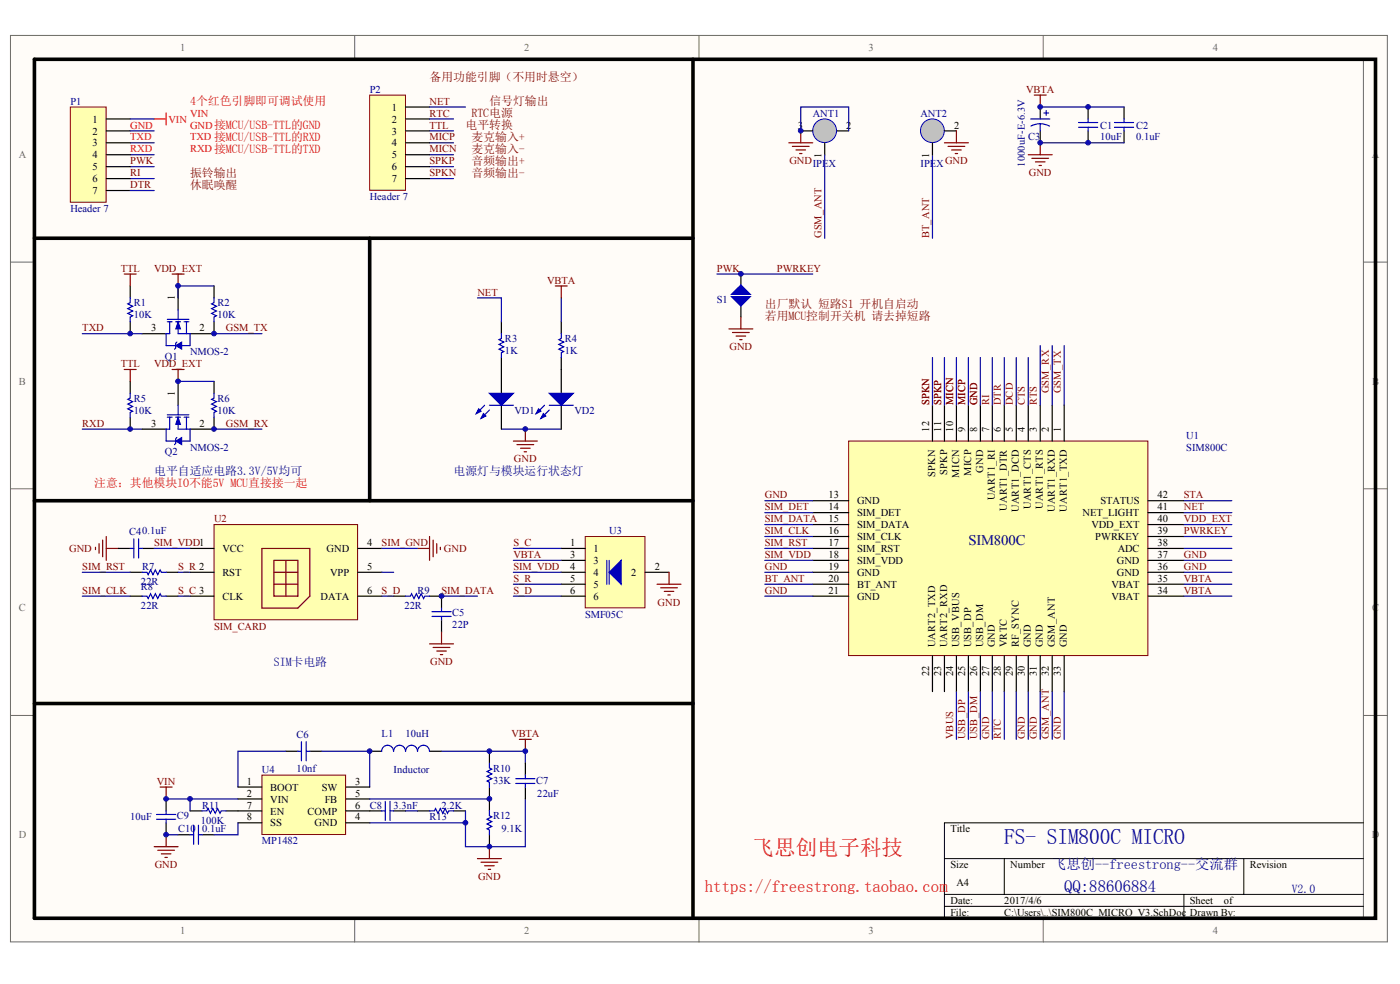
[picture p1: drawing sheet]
<svg xmlns="http://www.w3.org/2000/svg" width="288mm" height="202mm" viewBox="0 0 288 202" stroke-linecap="round" stroke-linejoin="round" font-family="sans-serif">
<g fill="#fffcf8" stroke="#696969" stroke-width=".21">
<path d="M2.2 7.3h283.1v186.2h-283.1z"/>
<path d="M7.1 12.2h273.2v176.4h-273.2z"/>
</g>
<path d="M72.9 7.3v4.9M143.7 7.3v4.9M214.5 7.3v4.9M2.2 53.8h4.9M280.4 53.8h4.9M2.2 100.4h4.9M280.4 100.4h4.9M2.2 147h4.9M280.4 147h4.9M72.9 188.6v4.9M143.7 188.6v4.9M214.5 188.6v4.9" fill="none" stroke="#696969" stroke-width=".21"/>
<path d="M194.2 176.4h86.2M206.5 176.4v7.3M255.7 176.4v7.3M280.4 169h-86.2v19.6M194.2 183.7h86.2M194.2 186.2h86.2M243.4 183.7v4.9" fill="none" stroke="#000" stroke-width=".21"/>
<path d="M19.6 112.4v.5M20.4 111.7v1.9M21.1 110.9v3.5M21.8 110.2v4.9M21.8 112.7h2.5" fill="none" stroke="#800000" stroke-width=".25"/>
<path d="M120.3 110.2h12.3v14.7h-12.3z" fill="#ffffb0" stroke="#800000" stroke-width=".21"/>
<path d="M115.4 112.7h4.9M115.4 117.6h4.9M115.4 115.1h4.9M132.6 117.6h5M115.4 120h4.9M115.4 122.5h4.9" fill="none" stroke="#000" stroke-width=".25"/>
<path d="M125.3 117.6l2.4-2.5v4.9z" fill="#00f" stroke="#00f" stroke-width=".25"/>
<path d="M124.8 115.1v4.9M125.3 115.1v4.9" fill="none" stroke="#00f" stroke-width=".25"/>
<circle cx="169.6" cy="26.9" r="2.44" fill="#c0c0c0" stroke="#00f" stroke-width=".21"/>
<path d="M164.6 26.9h2.5M169.6 29.3v2.5M172 26.9h2.5M152.3 56.3v2.4M103.1 66.1v2.4M103.1 73.5v7.3M115.4 66.1v2.4M115.4 73.5v7.3M152.3 62.7v2.4M103.1 83.3v4.9M115.4 83.3v4.9" fill="none" stroke="#000" stroke-width=".25"/>
<path d="M164.6 26.9v-4.9h9.9v4.9M115.4 61.2v4.9M103.1 88.2h12.3" fill="none" stroke="#000080" stroke-width=".25"/>
<g fill="none" stroke="#800000" stroke-width=".25">
<path d="M162.2 29.3h4.9M162.9 30.1h3.5M163.7 30.8h1.9M164.4 31.5h.5M164.6 26.9v2.4M149.9 67.6h4.9M150.6 68.3h3.5M151.4 69h1.9M152.1 69.8h.5M152.3 65.1v2.5M105.6 90.6h4.9M106.3 91.3h3.4"/>
<path d="M107 92.1h2M107.8 92.8h.5M108 88.2v2.4"/>
</g>
<path d="M7.1 12.2h275.7v176.4h-275.7zM142.5 12.2v176.4M7.1 48.9h135.4M76 48.9v54M7.1 102.9h135.4" fill="none" stroke="#000" stroke-width=".74"/>
<path d="M103.1 68.5v1l-.5 .3 1 .5-1 .5 1 .4-1 .5 1 .5-.5 .3v1M115.4 68.5v1l-.5 .3 1 .5-1 .5 1 .4-1 .5 1 .5-.5 .3v1M99.7 83.3l-1.8 1.7M100.6 83.3h5M100.6 84.2l-1.7 1.8M112 83.3l-1.8 1.7M112.9 84.2l-1.7 1.8M112.9 83.3h5" fill="none" stroke="#00f" stroke-width=".25"/>
<g fill="#00f" stroke="#00f" stroke-width=".25">
<path d="M112.9 80.8h5l-2.5 2.5z"/>
<path d="M111.7 85l.5 .5-1 .5z"/>
<path d="M110.7 84l.5 .5-1 .5z"/>
<path d="M100.6 80.8h5l-2.5 2.5z"/>
<path d="M99.4 85l.5 .5-1 .5z"/>
<path d="M98.4 84l.5 .5-1 .5z"/>
</g>
<path d="M31.7 24.4h2.5M34.2 23.2v2.5" fill="none" stroke="#f00" stroke-width=".25"/>
<g fill="#c0c0c0" stroke="#00f" stroke-width="1.2">
<path d="M151.6 61.4h1.5l-.8 .8z"/>
<path d="M151.6 60l.7-.8 .8 .8z"/>
</g>
<path d="M147.4 56.3h19.7" fill="none" stroke="#000080" stroke-width=".25"/>
<path d="M212.7 19.5h2.4M213.9 19.5v2.5M211.4 31.8h5M212.2 32.5h3.4M212.9 33.3h2M213.6 34h.5M213.9 29.3v2.5M114.2 58.7h2.4M115.4 58.7v2.5" fill="none" stroke="#800000" stroke-width=".25"/>
<path d="M44 107.8h29.5v19.5h-29.5z" fill="#ffffb0" stroke="#800000" stroke-width=".21"/>
<g fill="none" stroke="#000" stroke-width=".25">
<path d="M213.9 22v2.4M213.9 26.9v2.4M231.1 22v2.4M231.1 26.9v2.4M26.8 58.7v2.5M36.6 58.7v4.9M44 58.7v2.5M26.8 66.1v2.4M26.8 78.4v2.4M29.2 68.5h5M36.6 78.4v4.9M44 66.1v2.4h-4.9"/>
<path d="M44 78.4v2.4M26.8 85.7v2.5M29.2 88.2h5M44 85.7v2.5h-4.9M24.3 112.7h2.5M26.8 117.6h2.4M29.2 112.7h2.5M34.2 117.6h2.4M39.1 117.6h4.9M39.1 112.7h4.9M73.6 117.6h4.9M73.6 112.7h4.9"/>
<path d="M26.8 122.5h2.4M34.2 122.5h2.4M39.1 122.5h4.9M73.6 122.5h4.9M80.9 122.5h2.5M88.3 122.5h2.5v2.4M90.8 127.4v2.4"/>
</g>
<g fill="none" stroke="#800000" stroke-width=".25">
<path d="M25.5 56.3h2.5M26.8 56.3v2.4M35.4 56.3h2.5M36.6 56.3v2.4M25.5 75.9h2.5M26.8 75.9v2.5M35.4 75.9h2.5M36.6 75.9v2.5M53.9 112.7h9.8v9.8l-2.5 2.4h-7.3zM56.3 115.1h4.9v7.4h-4.9zM56.3 117.6h4.9M58.8 115.1v7.4"/>
<path d="M85.9 112.7h2.4M88.3 110.2v4.9M89.1 110.9v3.5M89.8 111.7v1.9M90.5 112.4v.5M137.6 117.6v2.4M56.3 120h4.9M88.3 132.3h4.9M89.1 133h3.4M89.8 133.7h2M90.5 134.5h.5M90.8 129.8v2.5"/>
<path d="M135.1 120h4.9M135.8 120.8h3.5M136.6 121.5h2M137.3 122.2h.5"/>
</g>
<g fill="none" stroke="#00f" stroke-width=".25">
<path d="M211.9 24.4h4M213.9 25.4l1.2 .2 .7 .3M213.9 25.4l-.8 .1-1.1 .4M213.9 25.4v1.5M214.6 23.2h1M215.1 22.7v1M229.2 25.2h3.9M229.2 26.2h3.9M231.1 24.4v.8M231.1 26.2v.7M26.8 61.2v1l-.5 .2 1 .5-1 .5 1 .5-1 .5 1 .5-.5 .2v1M34.4 65.6h4.4"/>
<path d="M34.4 66.1h1M34.9 66.1v2.4h-.7v2.5h1.9M36.1 66.1h1M36.4 70.3l-.3 .2v1l-.2 .2M36.6 63.6v2M36.6 66.1v2.4h2.5v2.5h-1.7M37.9 66.1h.9M38.3 66.1v2.4M44 61.2v1l-.5 .2 1 .5-1 .5 1 .5-1 .5 1 .5-.5 .2v1M26.8 80.8v1l-.5 .2 1 .5-1 .5 1 .5-1 .5 1 .5-.5 .2v1M34.4 85.2h4.4M34.4 85.7h1"/>
<path d="M34.9 85.7v2.5h-.7v2.4h1.9M36.1 85.7h1M36.4 89.9l-.3 .2v1l-.2 .2M36.6 83.3v1.9M36.6 85.7v2.5h2.5v2.4h-1.7M37.9 85.7h.9M38.3 85.7v2.5M44 80.8v1l-.5 .2 1 .5-1 .5 1 .5-1 .5 1 .5-.5 .2v1M26.8 112.7h.7M27.5 110.7v3.9M28.5 110.7v3.9M28.5 112.7h.7"/>
<path d="M29.2 117.6h1l.3 .5 .5-1 .5 1 .4-1 .5 1 .5-1 .3 .5h1M29.2 122.5h1l.3 .5 .5-1 .5 1 .4-1 .5 1 .5-1 .3 .5h1M83.4 122.5h1l.2-.5 .5 1 .5-1 .5 1 .5-1 .5 1 .2-.5h1M88.8 125.7h4M88.8 126.6h4M90.8 124.9v.8M90.8 126.6v.8"/>
</g>
<g fill="none" stroke="#000080" stroke-width=".25">
<path d="M26.8 29.3h4.9M26.8 31.8h4.9M26.8 34.2h4.9M26.8 36.7h4.9M88.3 29.3h4.9M88.3 31.8h4.9M88.3 34.2h4.9M88.3 36.7h4.9M169.6 31.8v17.1M213.9 29.3h17.2M213.9 22h17.2M44 58.7h-7.4v2.5"/>
<path d="M16.9 68.5h12.3M36.6 78.4h7.4M44 68.5h9.9M98.2 61.2h4.9v4.9M16.9 88.2h12.3M44 88.2h9.9M16.9 117.6h9.9M31.7 112.7h7.4M36.6 117.6h2.5M78.5 112.7h7.4M78.5 117.6h2.4M105.6 112.7h9.8"/>
<path d="M105.6 117.6h9.8M105.6 115.1h9.8M16.9 122.5h9.9M36.6 122.5h2.5M78.5 122.5h2.4M90.8 122.5h7.4M105.6 122.5h9.8M105.6 120h9.8"/>
</g>
<g fill="#00f" stroke="#00f" stroke-width=".21">
<path d="M36.6 85.7l.5 1.5h-1z"/>
<path d="M36.1 90.6l1.3-.7v1.4z"/>
<path d="M36.6 66.1l.5 1.5h-1z"/>
<path d="M36.1 71l1.3-.7v1.4z"/>
</g>
<path d="M174.5 90.6h61.5v44.1h-61.5z" fill="#ffffb0" stroke="#800000" stroke-width=".21"/>
<g fill="none" stroke="#000" stroke-width=".25">
<path d="M191.7 83.3v7.3M194.2 83.3v7.3M196.7 83.3v7.3M199.1 83.3v7.3M201.6 83.3v7.3M204 83.3v7.3M206.5 83.3v7.3M209 83.3v7.3M211.4 83.3v7.3M213.9 83.3v7.3M216.4 83.3v7.3M218.8 83.3v7.3"/>
<path d="M167.1 102.9h7.4M167.1 105.3h7.4M167.1 107.8h7.4M167.1 110.2h7.4M167.1 112.7h7.4M167.1 115.1h7.4M167.1 117.6h7.4M236.1 102.9h7.3M236.1 105.3h7.3M236.1 107.8h7.3M236.1 110.2h7.3M236.1 112.7h7.3"/>
<path d="M236.1 115.1h7.3M236.1 117.6h7.3M167.1 120h7.4M167.1 122.5h7.4M191.7 134.7v7.4M194.2 134.7v7.4M196.7 134.7v7.4M199.1 134.7v7.4M201.6 134.7v7.4M204 134.7v7.4M206.5 134.7v7.4M209 134.7v7.4"/>
<path d="M211.4 134.7v7.4M213.9 134.7v7.4M216.4 134.7v7.4M218.8 134.7v7.4M236.1 120h7.3M236.1 122.5h7.3"/>
</g>
<g fill="none" stroke="#000080" stroke-width=".25">
<path d="M191.7 31.8v17.1M191.7 73.5v9.8M194.2 73.5v9.8M196.7 73.5v9.8M199.1 73.5v9.8M201.6 73.5v9.8M204 73.5v9.8M206.5 73.5v9.8M209 73.5v9.8M211.4 73.5v9.8M213.9 71v12.3M216.4 71v12.3"/>
<path d="M218.8 71v12.3M157.3 112.7h9.8M157.3 117.6h9.8M157.3 105.3h9.8M157.3 102.9h9.8M157.3 107.8h9.8M157.3 110.2h9.8M157.3 115.1h9.8M243.4 112.7h9.9M243.4 117.6h9.9M243.4 105.3h9.9M243.4 102.9h9.9"/>
<path d="M243.4 107.8h9.9M243.4 110.2h9.9M243.4 115.1h9.9M157.3 120h9.8M157.3 122.5h9.8M243.4 120h9.9M243.4 122.5h9.9M196.7 142.1v9.8M199.1 142.1v9.8M201.6 142.1v9.8M204 142.1v9.8M206.5 142.1v9.8"/>
<path d="M209 142.1v9.8M211.4 142.1v9.8M213.9 142.1v9.8M216.4 142.1v9.8M218.8 142.1v9.8"/>
</g>
<circle cx="191.7" cy="26.9" r="2.44" fill="#c0c0c0" stroke="#00f" stroke-width=".21"/>
<g fill="none" stroke="#000" stroke-width=".25">
<path d="M191.7 29.3v2.5M194.2 26.9h2.5M223.7 22v2.4M223.7 26.9v2.4M58.8 154.3h2.4M63.7 154.3h2.5M76 154.3h2.5M88.3 154.3h2.5M100.6 154.3v2.5M36.6 171.5h2.5M41.5 171.5h2.5M76 166.6h2.5"/>
<path d="M80.9 166.6h2.5M85.9 166.6h2.4M93.2 166.6h2.5M100.6 161.7v4.9M100.6 171.5v2.4"/>
</g>
<g fill="none" stroke="#800000" stroke-width=".25">
<path d="M194.2 29.3h4.9M194.9 30.1h3.5M195.7 30.8h1.9M196.4 31.5h.5M196.7 26.9v2.4M31.7 173.9h4.9M32.4 174.7h3.5M32.9 161.7h2.5M33.2 175.4h1.9M33.9 176.1h.5M34.2 161.7v2.4M34.2 171.5v2.4"/>
<path d="M98.2 176.4h4.9M98.9 177.1h3.5M99.7 177.9h1.9M100.4 178.6h.5M100.6 173.9v2.5"/>
</g>
<g fill="none" stroke="#00f" stroke-width=".25">
<path d="M221.8 25.2h3.9M221.8 26.2h3.9M223.7 24.4v.8M223.7 26.2v.7M61.2 154.3h.8M62 152.4v3.9M63 152.4v3.9M63 154.3h.7M80.9 154.3a1.22 1.22 0 0 0-1.2-1.2 1.22 1.22 0 0 0-1.2 1.2M88.3 154.3a1.23 1.23 0 0 0-1.2-1.2 1.23 1.23 0 0 0-1.3 1.2 1.23 1.23 0 0 0-1.2-1.2 1.23 1.23 0 0 0-1.2 1.2 1.22 1.22 0 0 0-1.2-1.2 1.22 1.22 0 0 0-1.3 1.2M100.6 156.8v1l.5 .2-1 .5 1 .5-1 .5 1 .5-1 .5 .5 .2v1M39.1 171.5h.7"/>
<path d="M39.8 169.5v3.9M40.8 169.5v3.9M40.8 171.5h.7M78.5 166.6h.7M79.2 164.6v3.9M80.2 164.6v3.9M80.2 166.6h.7M88.3 166.6h1l.3-.5 .4 1 .5-1 .5 1 .5-1 .5 1 .3-.5h.9M100.6 166.6v1l.5 .2-1 .5 1 .5-1 .5 1 .5-1 .5 .5 .2v1"/>
</g>
<path d="M7.1 144.5h135.4" fill="none" stroke="#000" stroke-width=".74"/>
<path d="M58.8 154.3h-9.9v7.4M66.2 154.3h9.8v7.4" fill="none" stroke="#000080" stroke-width=".25"/>
<path d="M53.9 159.2h17.2v12.2h-17.2z" fill="#ffffb0" stroke="#800000" stroke-width=".21"/>
<g fill="none" stroke="#000" stroke-width=".25">
<path d="M108 156.8v2.4M34.2 164.1v2.5M34.2 169v2.5M39.1 166.6h2.4M46.5 166.6h7.4M48.9 161.7h5M48.9 164.1h5M48.9 169h5M71.1 161.7h4.9M71.1 164.1h4.9M71.1 166.6h4.9M71.1 169h4.9"/>
<path d="M108 161.7v2.4"/>
</g>
<path d="M106.1 160h3.9M108 159.2v.8M32.2 168.3h3.9M32.2 167.3h3.9M34.2 166.6v.7M34.2 168.3v.7M41.5 166.6h1l.3-.5 .5 1 .5-1 .5 1 .4-1 .5 1 .3-.5h1M106.1 160.9h3.9M108 160.9v.8" fill="none" stroke="#00f" stroke-width=".25"/>
<path d="M90.8 154.3h17.2v2.5M34.2 164.1h14.7M34.2 171.5h2.4M39.1 164.1v2.5M48.9 169v2.5h-4.9M76 164.1h24.6M76 169h19.7M83.4 166.6h2.5M108 164.1v9.8h-12.3v-7.3" fill="none" stroke="#000080" stroke-width=".25"/>
<path d="M106.8 151.9h2.5M108 151.9v2.4" fill="none" stroke="#800000" stroke-width=".25"/>
<path d="M14.5 22h7.3v19.5h-7.3z" fill="#ffffb0" stroke="#800000" stroke-width=".21"/>
<path d="M21.8 24.4h5M21.8 26.9h5M21.8 29.3h5M21.8 31.8h5M21.8 34.2h5M21.8 36.7h5M21.8 39.1h5" fill="none" stroke="#000" stroke-width=".25"/>
<path d="M26.8 26.9h4.9M26.8 24.4h4.9M26.8 39.1h4.9" fill="none" stroke="#000080" stroke-width=".25"/>
<path d="M76 19.5h7.4v19.6h-7.4z" fill="#ffffb0" stroke="#800000" stroke-width=".21"/>
<path d="M83.4 22h4.9M83.4 24.4h4.9M83.4 26.9h4.9M83.4 29.3h4.9M83.4 31.8h4.9M83.4 34.2h4.9M83.4 36.7h4.9" fill="none" stroke="#000" stroke-width=".25"/>
<path d="M88.3 22h7.4M88.3 24.4h4.9M88.3 26.9h4.9" fill="none" stroke="#000080" stroke-width=".25"/>
<g fill="#000080" stroke="#000080" stroke-width=".21">
<circle cx="26.8" cy="88.1" r=".47"/>
<circle cx="26.8" cy="68.5" r=".47"/>
<circle cx="34.2" cy="171.5" r=".47"/>
<circle cx="34.2" cy="164.1" r=".47"/>
<circle cx="36.6" cy="78.3" r=".47"/>
<circle cx="36.6" cy="58.7" r=".48"/>
<circle cx="39.1" cy="164.1" r=".47"/>
<circle cx="44" cy="88.1" r=".47"/>
<circle cx="44" cy="68.5" r=".47"/>
<circle cx="76" cy="154.3" r=".47"/>
<circle cx="90.8" cy="122.4" r=".47"/>
<circle cx="95.7" cy="169" r=".47"/>
<circle cx="100.6" cy="173.9" r=".47"/>
<circle cx="100.6" cy="164.1" r=".47"/>
<circle cx="100.6" cy="154.3" r=".47"/>
<circle cx="108" cy="154.3" r=".47"/>
<circle cx="108" cy="88.1" r=".47"/>
<circle cx="152.3" cy="56.3" r=".48"/>
<circle cx="164.6" cy="26.9" r=".47"/>
<circle cx="213.9" cy="29.3" r=".47"/>
<circle cx="213.9" cy="22" r=".47"/>
<circle cx="223.7" cy="29.3" r=".47"/>
<circle cx="223.7" cy="22" r=".47"/>
</g>
<text font-size="4.4" fill="#000080" x="206.5" y="173.3">FS- SIM800C MICRO</text>
<text font-size="4.4" fill="#f00" x="154.8" y="175.7">飞思创电子科技</text>
<text font-size="3.4" fill="#f00" x="145" y="183.3">https://freestrong.taobao.com</text>
<text font-size="3.4" fill="#000080" x="218.8" y="183.3">QQ:88606884</text>
<text font-size="3" fill="#000080" x="199.1" y="111.9">SIM800C</text>
<text font-size="2.9" fill="#000080" x="216.4" y="178.4">飞思创--freestrong--交流群</text>
<g font-size="2.5" fill="#800000">
<text x="88.3" y="16.7">备用功能引脚（不用时悬空）</text>
<text x="100.6" y="21.6">信号灯输出</text>
<text x="95.7" y="26.5">电平转换</text>
<text x="96.9" y="24.1">RTC电源</text>
<text x="96.9" y="29">麦克输入+</text>
<text x="96.9" y="33.9">音频输出+</text>
<text x="96.9" y="31.4">麦克输入-</text>
<text x="39.1" y="38.8">休眠唤醒</text>
<text x="39.1" y="36.3">振铃输出</text>
<text x="96.9" y="36.3">音频输出-</text>
<text x="157.3" y="63.3">出厂默认 短路S1 开机自启动</text>
<text x="157.3" y="65.8">若用MCU控制开关机 请去掉短路</text>
</g>
<g font-size="2.5" fill="#f00">
<text x="39.1" y="21.6">4个红色引脚即可调试使用</text>
<text x="19.4" y="100.1">注意：其他模块IO不能5V MCU直接接一起</text>
</g>
<g font-size="2.5" fill="#000080">
<text x="31.7" y="97.6">电平自适应电路3.3V/5V均可</text>
<text x="93.2" y="97.6">电源灯与模块运行状态灯</text>
<text x="56.3" y="136.8">SIM卡电路</text>
<text x="265.6" y="183.4">V2.0</text>
</g>
<g font-size="2.2" fill="#696969">
<text x="37" y="10.5">1</text>
<text x="107.8" y="10.5">2</text>
<text x="178.6" y="10.5">3</text>
<text x="249.4" y="10.5">4</text>
<text x="3.9" y="32.5">A</text>
<text x="282.1" y="32.5">A</text>
<text x="3.9" y="79">B</text>
<text x="282.1" y="79">B</text>
<text x="3.9" y="125.6">C</text>
<text x="282.1" y="125.6">C</text>
<text x="3.9" y="172.2">D</text>
<text x="282.1" y="172.2">D</text>
<text x="37" y="191.8">1</text>
<text x="107.8" y="191.8">2</text>
<text x="178.6" y="191.8">3</text>
<text x="249.4" y="191.8">4</text>
</g>
<g font-size="2.2" fill="#000080">
<text x="14.5" y="21.5">P1</text>
<text x="76" y="19.1">P2</text>
<text x="167.1" y="24">ANT1</text>
<text x="189.3" y="24">ANT2</text>
<text x="211.4" y="28.9">C3</text>
<text x="226.2" y="28.9">10uF</text>
<text x="226.2" y="26.4">C1</text>
<text x="233.6" y="28.9">0.1uF</text>
<text x="233.6" y="26.4">C2</text>
<text x="167.1" y="34.2">IPEX</text>
<text x="189.3" y="34.2">IPEX</text>
<text x="76" y="41.1">Header 7</text>
<text x="14.5" y="43.6">Header 7</text>
<text x="27.5" y="65.4">10K</text>
<text x="27.5" y="62.9">R1</text>
<text x="44.7" y="65.4">10K</text>
<text x="44.7" y="62.9">R2</text>
<text x="147.4" y="62.2">S1</text>
<text x="103.8" y="70.3">R3</text>
<text x="116.1" y="70.3">R4</text>
<text x="33.9" y="74">Q1</text>
<text x="39.1" y="73">NMOS-2</text>
<text x="103.8" y="72.7">1K</text>
<text x="116.1" y="72.7">1K</text>
<text x="27.5" y="82.5">R5</text>
<text x="44.7" y="82.5">R6</text>
<text x="27.5" y="85">10K</text>
<text x="44.7" y="85">10K</text>
<text x="105.8" y="85">VD1</text>
<text x="118.1" y="85">VD2</text>
<text x="33.9" y="93.6">Q2</text>
<text x="39.1" y="92.6">NMOS-2</text>
<text x="243.9" y="90.1">U1</text>
<text x="243.9" y="92.6">SIM800C</text>
<text x="26.5" y="110">C40.1uF</text>
<text x="125.3" y="109.7">U3</text>
<text x="29.2" y="117.1">R7</text>
<text x="29" y="125.2">22R</text>
<text x="29" y="121.3">R8</text>
<text x="29" y="120.3">22R</text>
<text x="83.2" y="125.2">22R</text>
<text x="85.9" y="122">R9</text>
<text x="93" y="129.1">22P</text>
<text x="93" y="126.6">C5</text>
<text x="120.3" y="126.9">SMF05C</text>
<text x="61" y="151.6">C6</text>
<text x="78.5" y="151.4">L1</text>
<text x="83.4" y="151.4">10uH</text>
<text x="53.9" y="158.7">U4</text>
<text x="61" y="158.5">10nf</text>
<text x="80.9" y="158.7">Inductor</text>
<text x="101.4" y="161">33K</text>
<text x="101.4" y="158.5">R10</text>
<text x="110.2" y="161">C7</text>
<text x="41.5" y="166.1">R11</text>
<text x="76" y="166.1">C8</text>
<text x="80.9" y="166.1">3.3nF</text>
<text x="90.8" y="166.1">2.2K</text>
<text x="110.5" y="163.7">22uF</text>
<text x="26.8" y="168.6">10uF</text>
<text x="36.4" y="168.3">C9</text>
<text x="36.6" y="171">C10</text>
<text x="41.3" y="169.3">100K</text>
<text x="41.5" y="171">0.1uF</text>
<text x="53.9" y="173.5">MP1482</text>
<text x="88.3" y="168.6">R13</text>
<text x="101.4" y="168.3">R12</text>
<text x="103.1" y="171">9.1K</text>
</g>
<g font-size="2.2" fill="#f00">
<text x="39.1" y="24">VIN</text>
<text x="26.8" y="28.9">TXD</text>
<text x="26.8" y="26.4">GND</text>
<text x="34.7" y="25.2">VIN</text>
<text x="39.1" y="28.9">TXD 接MCU/USB-TTL的RXD</text>
<text x="39.1" y="26.4">GND接MCU/USB-TTL的GND</text>
<text x="26.8" y="31.3">RXD</text>
<text x="39.1" y="31.3">RXD接MCU/USB-TTL的TXD</text>
</g>
<g font-size="2.2">
<text x="80.6" y="22.7">1</text>
<text x="19" y="25.2">1</text>
<text x="19" y="27.6">2</text>
<text x="80.6" y="25.2">2</text>
<text x="80.6" y="27.6">3</text>
<text x="164" y="26.4">3</text>
<text x="174" y="26.4">2</text>
<text x="196.2" y="26.4">2</text>
<text x="19" y="30.1">3</text>
<text x="19" y="32.5">4</text>
<text x="19" y="35">5</text>
<text x="80.6" y="30.1">4</text>
<text x="80.6" y="32.5">5</text>
<text x="80.6" y="35">6</text>
<text x="19" y="37.4">6</text>
<text x="19" y="39.9">7</text>
<text x="80.6" y="37.4">7</text>
<text x="31.1" y="68.1">3</text>
<text x="41.1" y="68.1">2</text>
<text x="31.1" y="87.7">3</text>
<text x="41.1" y="87.7">2</text>
<text x="170.3" y="102.4">13</text>
<text x="170.3" y="104.8">14</text>
<text x="170.3" y="107.3">15</text>
<text x="176.2" y="103.6">GND</text>
<text x="176.2" y="106.1">SIM_DET</text>
<text x="222.6" y="106.1">NET_LIGHT</text>
<text x="226.3" y="103.6">STATUS</text>
<text x="238" y="107.3">40</text>
<text x="238" y="104.8">41</text>
<text x="238" y="102.4">42</text>
<text x="45.7" y="113.4">VCC</text>
<text x="67.2" y="113.4">GND</text>
<text x="75.5" y="112.2">4</text>
<text x="117.3" y="112.2">1</text>
<text x="122.1" y="113.4">1</text>
<text x="170.3" y="109.7">16</text>
<text x="170.3" y="112.2">17</text>
<text x="176.2" y="108.5">SIM_DATA</text>
<text x="176.2" y="111">SIM_CLK</text>
<text x="176.2" y="113.4">SIM_RST</text>
<text x="224.4" y="108.5">VDD_EXT</text>
<text x="225.2" y="111">PWRKEY</text>
<text x="229.8" y="113.4">ADC</text>
<text x="238" y="112.2">38</text>
<text x="238" y="109.7">39</text>
<text x="45.7" y="118.3">RST</text>
<text x="67.9" y="118.3">VPP</text>
<text x="75.5" y="117.1">5</text>
<text x="117.3" y="114.6">3</text>
<text x="117.3" y="117.1">4</text>
<text x="117.3" y="119.5">5</text>
<text x="122.1" y="115.9">3</text>
<text x="122.1" y="118.3">4</text>
<text x="129.8" y="118.3">2</text>
<text x="134.6" y="117.1">2</text>
<text x="170.3" y="114.6">18</text>
<text x="170.3" y="117.1">19</text>
<text x="170.3" y="119.5">20</text>
<text x="176.2" y="115.9">SIM_VDD</text>
<text x="176.2" y="118.3">GND</text>
<text x="229.6" y="118.3">GND</text>
<text x="229.6" y="115.9">GND</text>
<text x="238" y="119.5">35</text>
<text x="238" y="117.1">36</text>
<text x="238" y="114.6">37</text>
<text x="45.7" y="123.2">CLK</text>
<text x="65.9" y="123.2">DATA</text>
<text x="75.5" y="122">6</text>
<text x="117.3" y="122">6</text>
<text x="122.1" y="120.8">5</text>
<text x="122.1" y="123.2">6</text>
<text x="170.3" y="122">21</text>
<text x="176.2" y="120.8">BT_ANT</text>
<text x="176.2" y="123.2">GND</text>
<text x="228.5" y="123.2">VBAT</text>
<text x="228.5" y="120.8">VBAT</text>
<text x="238" y="122">34</text>
<text x="50.8" y="161.2">1</text>
<text x="73.1" y="161.2">3</text>
<text x="50.8" y="163.7">2</text>
<text x="50.8" y="166.1">7</text>
<text x="55.6" y="162.4">BOOT</text>
<text x="55.6" y="164.9">VIN</text>
<text x="55.6" y="167.3">EN</text>
<text x="63.3" y="167.3">COMP</text>
<text x="66.2" y="162.4">SW</text>
<text x="66.8" y="164.9">FB</text>
<text x="73.1" y="163.7">5</text>
<text x="73.1" y="166.1">6</text>
<text x="50.8" y="168.6">8</text>
<text x="55.6" y="169.8">SS</text>
<text x="64.7" y="169.8">GND</text>
<text x="73.1" y="168.6">4</text>
<text x="195.4" y="171">Title</text>
<text x="195.4" y="178.3">Size</text>
<text x="207.7" y="178.3">Number</text>
<text x="257" y="178.3">Revision</text>
<text x="195.4" y="185.7">Date:</text>
<text x="196.7" y="182">A4</text>
<text x="206.5" y="185.7">2017/4/6</text>
<text x="244.7" y="185.7">Sheet</text>
<text x="251.6" y="185.7">of</text>
<text x="195.4" y="188.1">File:</text>
<text x="206.5" y="188.1">C:\Users\..\SIM800C_MICRO_V3.SchDoc</text>
<text x="244.7" y="188.1">Drawn By:</text>
</g>
<g font-size="2.2" fill="#800000">
<text x="88.3" y="24">RTC</text>
<text x="88.3" y="21.5">NET</text>
<text x="211" y="19.1">VBTA</text>
<text x="88.3" y="28.9">MICP</text>
<text x="88.3" y="26.4">TTL</text>
<text x="26.8" y="33.8">PWK</text>
<text x="88.3" y="33.8">SPKP</text>
<text x="88.3" y="31.3">MICN</text>
<text x="162.3" y="33.7">GND</text>
<text x="194.3" y="33.7">GND</text>
<text x="26.8" y="36.2">RI</text>
<text x="26.8" y="38.7">DTR</text>
<text x="88.3" y="36.2">SPKN</text>
<text x="211.6" y="36.2">GND</text>
<text x="24.8" y="55.8">TTL</text>
<text x="31.7" y="55.8">VDD_EXT</text>
<text x="112.5" y="58.3">VBTA</text>
<text x="147.4" y="55.8">PWK</text>
<text x="159.7" y="55.8">PWRKEY</text>
<text x="98.2" y="60.7">NET</text>
<text x="16.9" y="68.1">TXD</text>
<text x="46.5" y="68.1">GSM_TX</text>
<text x="150" y="71.9">GND</text>
<text x="24.8" y="75.4">TTL</text>
<text x="31.7" y="75.4">VDD_EXT</text>
<text x="16.9" y="87.7">RXD</text>
<text x="46.5" y="87.7">GSM_RX</text>
<text x="105.7" y="95">GND</text>
<text x="44" y="107.3">U2</text>
<text x="157.3" y="107.3">SIM_DATA</text>
<text x="157.3" y="104.8">SIM_DET</text>
<text x="157.3" y="102.4">GND</text>
<text x="243.4" y="104.8">NET</text>
<text x="243.4" y="107.3">VDD_EXT</text>
<text x="243.4" y="102.4">STA</text>
<text x="14.2" y="113.4">GND</text>
<text x="31.7" y="112.2">SIM_VDD1</text>
<text x="78.5" y="112.2">SIM_GND</text>
<text x="91.3" y="113.4">GND</text>
<text x="105.6" y="112.2">S_C</text>
<text x="157.3" y="112.2">SIM_RST</text>
<text x="157.3" y="109.7">SIM_CLK</text>
<text x="243.4" y="109.7">PWRKEY</text>
<text x="16.9" y="117.1">SIM_RST</text>
<text x="36.6" y="117.1">S_R 2</text>
<text x="105.6" y="117.1">SIM_VDD</text>
<text x="105.6" y="119.5">S_R</text>
<text x="105.6" y="114.6">VBTA</text>
<text x="157.3" y="114.6">SIM_VDD</text>
<text x="157.3" y="117.1">GND</text>
<text x="157.3" y="119.5">BT_ANT</text>
<text x="243.4" y="119.5">VBTA</text>
<text x="243.4" y="114.6">GND</text>
<text x="243.4" y="117.1">GND</text>
<text x="16.9" y="122">SIM_CLK</text>
<text x="36.6" y="122">S_C 3</text>
<text x="78.5" y="122">S_D</text>
<text x="90.8" y="122">SIM_DATA</text>
<text x="105.6" y="122">S_D</text>
<text x="135.2" y="124.4">GND</text>
<text x="157.3" y="122">GND</text>
<text x="243.4" y="122">VBTA</text>
<text x="44" y="129.3">SIM_CARD</text>
<text x="88.4" y="136.6">GND</text>
<text x="105.1" y="151.4">VBTA</text>
<text x="32.3" y="161.2">VIN</text>
<text x="31.8" y="178.3">GND</text>
<text x="98.3" y="180.8">GND</text>
</g>
<g font-size="2.1">
<text x="168.9" y="32.4" transform="rotate(-90 168.9 32.4)">1</text>
<text x="191" y="32.4" transform="rotate(-90 191 32.4)">1</text>
<text x="35.9" y="61.7" transform="rotate(-90 35.9 61.7)">1</text>
<text x="35.9" y="81.3" transform="rotate(-90 35.9 81.3)">1</text>
<text x="191" y="88.6" transform="rotate(-90 191 88.6)">12</text>
<text x="193.5" y="88.6" transform="rotate(-90 193.5 88.6)">11</text>
<text x="196" y="88.6" transform="rotate(-90 196 88.6)">10</text>
<text x="198.4" y="88.6" transform="rotate(-90 198.4 88.6)">9</text>
<text x="200.9" y="88.6" transform="rotate(-90 200.9 88.6)">8</text>
<text x="203.4" y="88.6" transform="rotate(-90 203.4 88.6)">7</text>
<text x="205.8" y="88.6" transform="rotate(-90 205.8 88.6)">6</text>
<text x="208.3" y="88.6" transform="rotate(-90 208.3 88.6)">5</text>
<text x="210.7" y="88.6" transform="rotate(-90 210.7 88.6)">4</text>
<text x="213.2" y="88.6" transform="rotate(-90 213.2 88.6)">3</text>
<text x="215.7" y="88.6" transform="rotate(-90 215.7 88.6)">2</text>
<text x="218.1" y="88.6" transform="rotate(-90 218.1 88.6)">1</text>
<text x="192.3" y="98" transform="rotate(-90 192.3 98)">SPKN</text>
<text x="194.7" y="97.6" transform="rotate(-90 194.7 97.6)">SPKP</text>
<text x="197.2" y="98.1" transform="rotate(-90 197.2 98.1)">MICN</text>
<text x="199.7" y="97.8" transform="rotate(-90 199.7 97.8)">MICP</text>
<text x="202.1" y="97.1" transform="rotate(-90 202.1 97.1)">GND</text>
<text x="204.6" y="102.8" transform="rotate(-90 204.6 102.8)">UART1_RI</text>
<text x="207.1" y="105" transform="rotate(-90 207.1 105)">UART1_DTR</text>
<text x="209.5" y="105.2" transform="rotate(-90 209.5 105.2)">UART1_DCD</text>
<text x="212" y="104.6" transform="rotate(-90 212 104.6)">UART1_CTS</text>
<text x="214.4" y="104.6" transform="rotate(-90 214.4 104.6)">UART1_RTS</text>
<text x="216.9" y="105.2" transform="rotate(-90 216.9 105.2)">UART1_RXD</text>
<text x="219.4" y="105.1" transform="rotate(-90 219.4 105.1)">UART1_TXD</text>
<text x="192.3" y="133" transform="rotate(-90 192.3 133)">UART2_TXD</text>
<text x="194.7" y="133" transform="rotate(-90 194.7 133)">UART2_RXD</text>
<text x="197.2" y="133" transform="rotate(-90 197.2 133)">USB_VBUS</text>
<text x="199.7" y="133" transform="rotate(-90 199.7 133)">USB_DP</text>
<text x="202.1" y="133" transform="rotate(-90 202.1 133)">USB_DM</text>
<text x="204.6" y="133" transform="rotate(-90 204.6 133)">GND</text>
<text x="207.1" y="133" transform="rotate(-90 207.1 133)">VRTC</text>
<text x="209.5" y="133" transform="rotate(-90 209.5 133)">RF_SYNC</text>
<text x="212" y="133" transform="rotate(-90 212 133)">GND</text>
<text x="214.4" y="133" transform="rotate(-90 214.4 133)">GND</text>
<text x="216.9" y="133" transform="rotate(-90 216.9 133)">GSM_ANT</text>
<text x="219.4" y="133" transform="rotate(-90 219.4 133)">GND</text>
<text x="191" y="138.9" transform="rotate(-90 191 138.9)">22</text>
<text x="193.5" y="138.9" transform="rotate(-90 193.5 138.9)">23</text>
<text x="196" y="138.9" transform="rotate(-90 196 138.9)">24</text>
<text x="198.4" y="138.9" transform="rotate(-90 198.4 138.9)">25</text>
<text x="200.9" y="138.9" transform="rotate(-90 200.9 138.9)">26</text>
<text x="203.4" y="138.9" transform="rotate(-90 203.4 138.9)">27</text>
<text x="205.8" y="138.9" transform="rotate(-90 205.8 138.9)">28</text>
<text x="208.3" y="138.9" transform="rotate(-90 208.3 138.9)">29</text>
<text x="210.7" y="138.9" transform="rotate(-90 210.7 138.9)">30</text>
<text x="213.2" y="138.9" transform="rotate(-90 213.2 138.9)">31</text>
<text x="215.7" y="138.9" transform="rotate(-90 215.7 138.9)">32</text>
<text x="218.1" y="138.9" transform="rotate(-90 218.1 138.9)">33</text>
</g>
<text font-size="2.1" fill="#000080" x="210.7" y="34.2" transform="rotate(-90 210.7 34.2)">1000uF-E-6.3V</text>
<g font-size="2.1" fill="#800000">
<text x="168.9" y="48.9" transform="rotate(-90 168.9 48.9)">GSM_ANT</text>
<text x="191" y="48.9" transform="rotate(-90 191 48.9)">BT_ANT</text>
<text x="191" y="83.3" transform="rotate(-90 191 83.3)">SPKN</text>
<text x="193.5" y="83.3" transform="rotate(-90 193.5 83.3)">SPKP</text>
<text x="196" y="83.3" transform="rotate(-90 196 83.3)">MICN</text>
<text x="198.4" y="83.3" transform="rotate(-90 198.4 83.3)">MICP</text>
<text x="200.9" y="83.3" transform="rotate(-90 200.9 83.3)">GND</text>
<text x="203.4" y="83.3" transform="rotate(-90 203.4 83.3)">RI</text>
<text x="205.8" y="83.3" transform="rotate(-90 205.8 83.3)">DTR</text>
<text x="208.3" y="83.3" transform="rotate(-90 208.3 83.3)">DCD</text>
<text x="210.7" y="83.3" transform="rotate(-90 210.7 83.3)">CTS</text>
<text x="213.2" y="83.3" transform="rotate(-90 213.2 83.3)">RTS</text>
<text x="215.7" y="80.8" transform="rotate(-90 215.7 80.8)">GSM_RX</text>
<text x="218.1" y="80.8" transform="rotate(-90 218.1 80.8)">GSM_TX</text>
<text x="196" y="151.9" transform="rotate(-90 196 151.9)">VBUS</text>
<text x="198.4" y="151.9" transform="rotate(-90 198.4 151.9)">USB_DP</text>
<text x="200.9" y="151.9" transform="rotate(-90 200.9 151.9)">USB_DM</text>
<text x="203.4" y="151.9" transform="rotate(-90 203.4 151.9)">GND</text>
<text x="205.8" y="151.9" transform="rotate(-90 205.8 151.9)">RTC</text>
<text x="210.7" y="151.9" transform="rotate(-90 210.7 151.9)">GND</text>
<text x="213.2" y="151.9" transform="rotate(-90 213.2 151.9)">GND</text>
<text x="215.7" y="151.9" transform="rotate(-90 215.7 151.9)">GSM_ANT</text>
<text x="218.1" y="151.9" transform="rotate(-90 218.1 151.9)">GND</text>
</g>
</svg>
